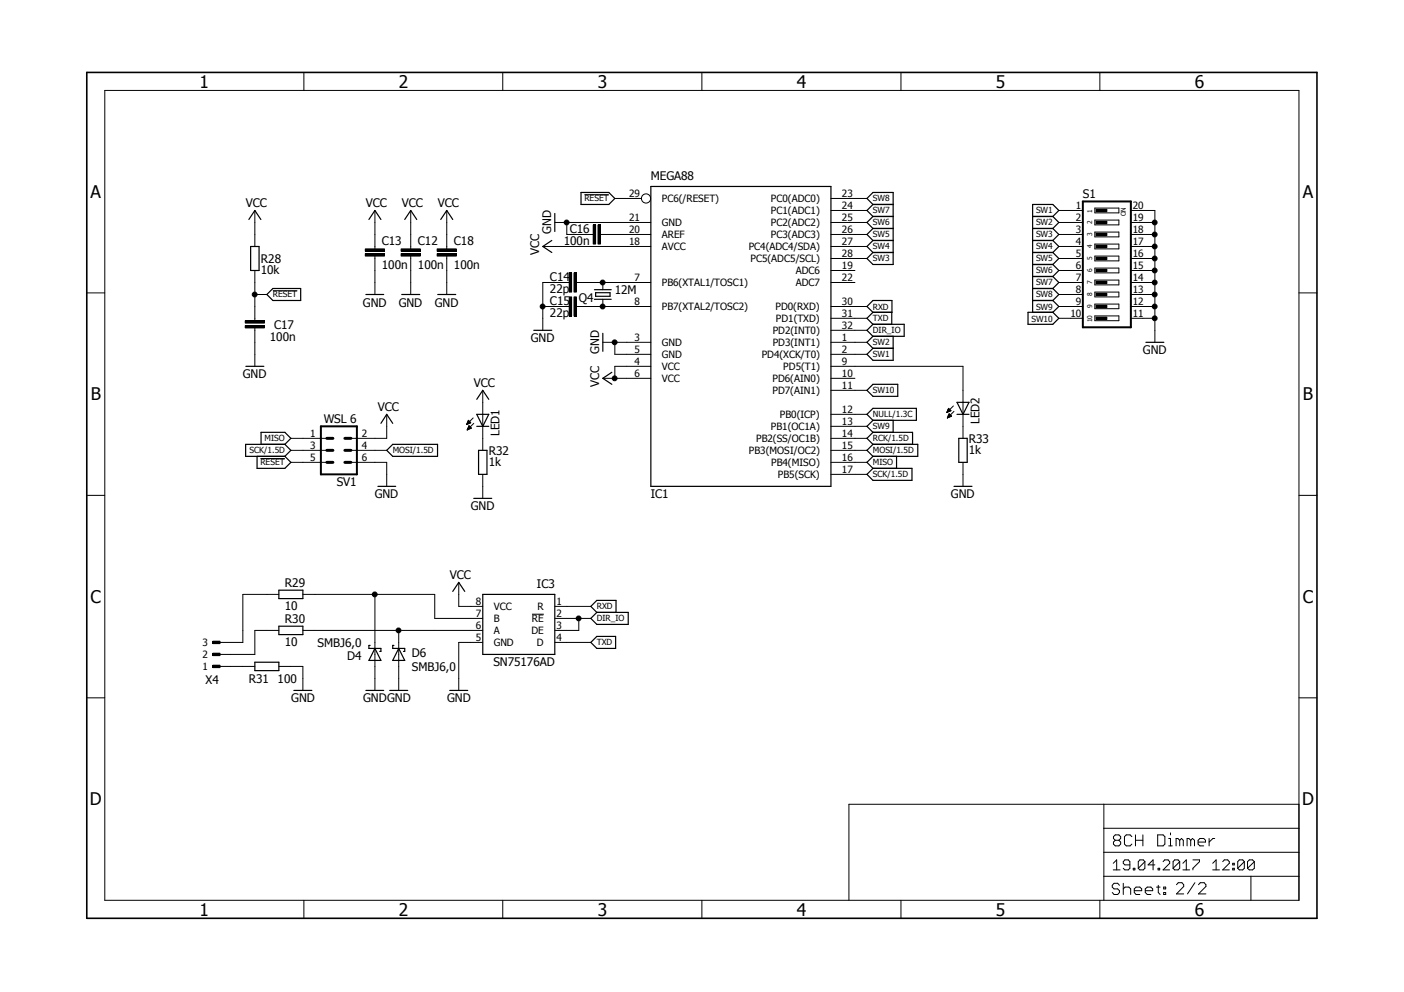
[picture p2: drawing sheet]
<svg xmlns="http://www.w3.org/2000/svg" width="297mm" height="210mm" viewBox="0 0 297 210" stroke-linecap="round" stroke-linejoin="round" font-family="sans-serif">
<path d="M17.8 15l261.2 179.9M279 15l-261.2 179.9" fill="none" stroke="#fff" stroke-width=".21"/>
<g fill="none" stroke="#000" stroke-width=".21">
<path d="M22.2 19.1h252.6v171.4h-252.6zM64.3 15.3v3.8M106.4 15.3v3.8M148.5 15.3v3.8M190.6 15.3v3.8M232.7 15.3v3.8M53.9 44.5v7.7M53.9 57.2v10.7M77.3 52.7h4.1v.5h-4.1zM77.3 53.7h4.1v.5h-4.1zM79.3 44.5v8.2M79.3 54.2v8.1"/>
<path d="M84.9 52.7h4v.5h-4zM84.9 53.7h4v.5h-4zM86.9 44.5v8.2M86.9 54.2v8.1M92.5 52.7h4v.5h-4zM92.5 53.7h4v.5h-4zM94.5 44.5v8.2M94.5 54.2v8.1M114.8 52.2h22.9M117.4 47.1h20.3M119.9 47.1v2.5h5.6M120.4 57.7h.5v4.1h-.5z"/>
<path d="M120.4 59.8h-5.6v10.1M121.4 57.7h.5v4.1h-.5zM121.9 59.8h15.8M123.6 41.2h5.2M125.5 47.6h.5v4h-.5zM126.5 47.6h.5v4h-.5zM127 49.6h10.7M127.5 59.8v1.5M130.1 42h5.6M175.8 59.8h5.1M175.8 47.1h7.6M175.8 49.6h7.6"/>
<path d="M175.8 52.2h7.6M175.8 57.2h5.1M175.8 54.7h7.6M175.8 44.5h7.6M175.8 42h7.6M224 59.8h5.1M224 47.1h5.1M224 49.6h5.1M224 52.2h5.1M224 57.2h5.1M224 54.7h5.1M224 44.5h5.1"/>
<path d="M231.6 44h5.1v1h-5.1zM231.6 46.6h5.1v1h-5.1zM231.6 49.1h5.1v1h-5.1zM231.6 51.6h5.1v1.1h-5.1zM231.6 54.2h5.1v1h-5.1zM231.6 56.7h5.1v1h-5.1zM231.6 59.3h5.1v1h-5.1zM231.9 44.3h2.3v.5h-2.3zM231.9 46.8h2.3v.5h-2.3zM231.9 49.4h2.3v.5h-2.3zM231.9 51.9h2.3v.5h-2.3zM231.9 54.4h2.3v.5h-2.3z"/>
<path d="M231.9 57h2.3v.5h-2.3zM231.9 59.5h2.3v.5h-2.3zM239.3 59.8h5M239.3 47.1h5M239.3 49.6h5M239.3 52.2h5M239.3 57.2h5M239.3 54.7h5M239.3 44.5h5v27.9M18.4 62h3.8M51.9 67.9h4.1v.5h-4.1zM51.9 68.9h4.1v.5h-4.1z"/>
<path d="M53.9 69.4v8.1M53.9 62.3h2.6M57.7 61.5h5.2M114.8 64.9h5.6M120.4 62.8h.5v4.1h-.5zM121.4 62.8h.5v4.1h-.5zM121.9 64.9h15.8M127.5 72.4h10.2M127.5 63.3v1.6M130.1 72.4v2.6h7.6M137.7 77.5h-7.6v2.6M175.8 64.9h7.6"/>
<path d="M175.8 72.4h7.6M175.8 75h7.6M175.8 77.5h27.9v15.3M175.8 69.9h7.6M175.8 67.4h7.6M224 64.9h5.1M224 67.4h5.1M224 62.3h5.1M231.6 61.8h5.1v1h-5.1zM231.6 64.3h5.1v1h-5.1zM231.6 66.8h5.1v1.1h-5.1zM231.9 62.1h2.3v.5h-2.3z"/>
<path d="M231.9 64.6h2.3v.5h-2.3zM231.9 67.1h2.3v.5h-2.3zM239.3 64.9h5M239.3 67.4h5M239.3 62.3h5M274.8 62h3.8M55.1 97h5.2M61.5 92.8h7.7M61.5 95.3h7.7M61.5 97.8h7.7M74.2 97.8h7.6v5.1M74.2 95.3h7.6"/>
<path d="M81.8 87.7v5.1h-7.6M98.7 89.7h.2M98.8 89.7h.3M98.8 89.6h.5M98.9 89.5h.7M98.9 90.9h.1M98.9 89.4h.7M98.9 90.8h.3M99 89.3h.5M99 90.7h.4M99 89.2h.4M99 89.2h.3"/>
<path d="M99 90.6h.6M99 89.1h.2M99 90.6h.7M99.1 88.9l-.4 .9M99.1 88.9l.5 .6-.9 .3M99.1 88.9h.1M99.1 90.5h.5M99.1 90.4h.4M99.1 90.3h.3M99.2 90.2h.1M99.2 90.1l.5 .5-.9 .4zM99.2 90.1h.1"/>
<path d="M100.1 88.4l-1.4 1.4M100.2 89.6l-1.4 1.4M102.1 82.6v12.7M127.5 80.1h10.2M175.8 92.8h7.6M175.8 95.3h7.6M175.8 97.8h7.6M175.8 80.1h5.1M175.8 90.2h7.6M175.8 87.7h7.6M175.8 82.6h7.6M200.3 87.3h.1"/>
<path d="M200.3 87.2h.3M200.4 87.1h.4M200.4 87h.6M200.4 86.9h.8M200.4 88.4v.1M200.5 86.8h.6M200.5 88.3h.1M200.5 86.7h.5M200.5 88.3h.4M200.5 88.2h.6M200.6 86.7h.3M200.6 88.1h.7"/>
<path d="M200.6 86.6h.2M200.6 88h.6M200.6 86.5h.1M200.6 87.9h.6M200.7 86.4l.5 .5-.9 .4zM200.7 87.8h.3M200.7 87.7h.2M200.8 87.6h.1M201.3 88.1l-.5-.6-.4 .9M201.3 88.1l-.9 .3M201.7 85.9l-1.4 1.4M201.8 87l-1.4 1.4"/>
<path d="M203.7 97.8v5.1M18.4 104.8h3.8M102.1 100.4v5.1M175.8 100.4h7.6M274.8 104.8h3.8M45 138.2h1.6v.5h-1.6zM45 135.7h1.6v.5h-1.6zM59 133.4h-5.1v5.1h-7.6M59 125.8h-7.6v10.1h-5.1M64.1 125.8h27.9v5.1h10.1M64.1 133.4h38M79.3 125.8v20.3"/>
<path d="M84.4 133.4v12.7M97.1 123.2v5.1h5M102.1 135.9h-5v10.2M112.6 130h2.4M117.4 128.3h7.6M117.4 130.9h7.6M117.4 135.9h7.6M122.5 130.9v2.5h-5.1M18.4 147.7h3.8M45 140.8h1.6v.5h-1.6zM46.3 141h7.6M59 141h5.1v5.1"/>
<path d="M274.8 147.7h3.8M233.5 170.2v20.3M233.5 175.3h41.3M236 177.8l-.4-.4v-.4l.4-.3h.7l.4 .3v.4l-.4 .4M236 177.8l-.4 .4v.4l.4 .4h.7l.4-.4v-.4l-.4-.4M236 177.8h.7M239.5 177l-.4-.3h-.8l-.4 .3v1.6l.4 .4h.8l.4-.4M240.2 177.8h1.6M240.2 176.7v2.3M241.8 176.7v2.3M244.9 176.7h1.2l.4 .3v1.6l-.4 .4h-1.2zM247.3 179h.7"/>
<path d="M247.3 177.4h.3v1.6M247.6 176.2v.5M249.6 177.8l-.4-.4h-.4v1.6M249.6 177.8v1.2M249.6 177.8l.4-.4 .3 .4v1.2M251.9 177.8l-.4-.4h-.4v1.6M251.9 177.8v1.2M251.9 177.8l.4-.4 .4 .4v1.2M253.5 178.2h1.5v-.4l-.3-.4h-.8l-.4 .4v.8l.4 .4h.8M255.8 177.4v1.6M257 177.4h-.4l-.8 .8M274.8 170.2h-95.2v20.3"/>
<path d="M64.3 190.5v3.8M106.4 190.5v3.8M148.5 190.5v3.8M190.6 190.5v3.8M232.7 190.5v3.8M233.5 185.4h41.3M233.5 180.3h41.3M235.5 182.7l.7-.8v2.2M235.5 184.1h1.5M236.8 187.3l-.3-.4h-.8l-.4 .4v.4l.4 .4h.8l.3 .4v.3l-.3 .5h-.8l-.4-.5M237.6 186.9v2.4M237.6 188.1l.4-.4h.8l.4 .4v1.2"/>
<path d="M239 183h-1l-.4-.3v-.4l.4-.4h.7l.3 .4v1.4l-.3 .4h-.7l-.4-.4M239.8 183.7h.3v.4h-.3zM240 188.5h1.5v-.4l-.3-.4h-.8l-.4 .4v.7l.4 .5h.8M242.2 182.3v1.4l-.3 .4h-.7l-.4-.4M242.2 182.3l-.3-.4h-.7l-.4 .4v1.4M242.2 182.3l-1.4 1.4M242.3 188.5h1.6v-.4l-.4-.4h-.8l-.4 .4v.7l.4 .5h.8M244.3 183h-1.4l1.1-1.1v2.2M244.7 187.7h.7M245 183.7h.4v.4h-.4zM245.1 187.3v1.5l.3 .5M246.1 182.3l.3-.4h.7l.4 .4v.4l-1.4 1.4h1.4"/>
<path d="M246.2 187.7h.4v.4h-.4zM246.2 188.8h.4v.5h-.4zM248.9 187.2l.4-.4h.7l.4 .4v.4l-1.5 1.5h1.5M249.6 182.3v1.4l-.4 .4h-.7l-.3-.4M249.6 182.3l-.4-.4h-.7l-.3 .4v1.4M249.6 182.3l-1.4 1.4M250.3 184.1h1.4M250.3 182.7l.7-.8v2.2M252.4 181.9h1.4v.4l-1.4 1.4v.4M252.8 186.8l-1.6 2.3M253.6 187.2l.3-.4h.8l.4 .4v.4l-1.5 1.5h1.5M256.6 184.1h1.4"/>
<path d="M256.6 182.7l.7-.8v2.2M258.7 182.3l.3-.4h.7l.4 .4v.4l-1.4 1.4h1.4M260.8 183.7h.3v.4h-.3zM260.8 182.7h.3v.3h-.3zM263.3 182.3v1.4l-.4 .4h-.7l-.3-.4M263.3 182.3l-.4-.4h-.7l-.3 .4v1.4M263.3 182.3l-1.4 1.4M264.7 185.4v5.1M265.4 182.3v1.4l-.4 .4h-.7l-.4-.4M265.4 182.3l-.4-.4h-.7l-.4 .4v1.4M265.4 182.3l-1.5 1.4"/>
<circle cx="119.9" cy="47.1" r=".51"/>
<circle cx="127.5" cy="59.8" r=".51"/>
<circle cx="136.7" cy="42" r=".98"/>
<circle cx="244.3" cy="47.1" r=".51"/>
<circle cx="244.3" cy="59.8" r=".51"/>
<circle cx="244.3" cy="57.2" r=".51"/>
<circle cx="244.3" cy="54.7" r=".51"/>
<circle cx="244.3" cy="52.2" r=".51"/>
<circle cx="244.3" cy="49.6" r=".51"/>
<circle cx="53.9" cy="62.3" r=".51"/>
<circle cx="114.8" cy="64.9" r=".51"/>
<circle cx="127.5" cy="64.9" r=".51"/>
<circle cx="130" cy="72.4" r=".51"/>
<circle cx="244.3" cy="67.3" r=".51"/>
<circle cx="244.3" cy="64.9" r=".51"/>
<circle cx="244.3" cy="62.3" r=".51"/>
<circle cx="130" cy="80" r=".51"/>
<circle cx="79.3" cy="125.8" r=".51"/>
<circle cx="84.3" cy="133.4" r=".51"/>
<circle cx="122.4" cy="130.8" r=".51"/>
</g>
<g fill="none" stroke="#000" stroke-width=".25">
<path d="M137.7 39.5h38.1v63.4h-38.1zM52.6 46.4l1.3-1.9 1.3 1.9M53 52.2h1.8v5h-1.8zM78 46.4l1.3-1.9 1.3 1.9M85.6 46.4l1.3-1.9 1.3 1.9M93.2 46.4l1.3-1.9 1.3 1.9M116.7 50.9l-1.9 1.3 1.9 1.2M117.4 45.2v3.8M122.9 40.7h5.9l1.3 1.3-1.3 1.3h-5.9zM184.7 43.3h4.3M184.7 43.3l-1.3-1.3 1.3-1.3h4.3v15.3h-4.3l-1.3-1.3 1.3-1.3M184.7 43.3l-1.3 1.2 1.3 1.3"/>
<path d="M184.7 45.8h4.3M184.7 45.8l-1.3 1.3 1.3 1.2M184.7 48.3h4.3M184.7 53.4h4.3M184.7 48.3l-1.3 1.3 1.3 1.3M184.7 50.9h4.3M184.7 50.9l-1.3 1.3 1.3 1.2M218.5 58.5h4.2M218.5 45.8h4.2M218.5 56h4.2M218.5 48.3h4.2M218.5 53.4h4.2"/>
<path d="M218.5 50.9h4.2M222.7 58.5l1.3 1.3-1.3 1.2M222.7 56l1.3 1.2-1.3 1.3M222.7 53.4l1.3 1.3-1.3 1.3M222.7 45.8l1.3-1.3-1.3-1.2h-4.2v22.8M222.7 50.9l1.3 1.3-1.3 1.2M222.7 48.3l1.3 1.3-1.3 1.3M222.7 45.8l1.3 1.3-1.3 1.2M52 77.5h3.8M56.5 62.3l1.2-1.3h5.9v2.6h-5.9zM77.4 62.3h3.8M85 62.3h3.8"/>
<path d="M92.6 62.3h3.8M112.9 69.9h3.8M125.8 61.3h3.5M125.8 63.3h3.5M126 61.9h3.1v.8h-3.1zM127.5 70.5v3.8M129.4 78.8l-1.9 1.3 1.9 1.2M183.4 64.9l1.3-1.3h4v2.5h-4zM184.7 68.6h6.6v2.6h-6.6M184.7 71.2l-1.3 1.2 1.3 1.3M184.7 73.7h4.3M184.7 66.1l-1.3 1.3 1.3 1.2"/>
<path d="M184.7 68.6l-1.3 1.3 1.3 1.3M188.7 66.1v2.5M189 71.2v5h-4.3l-1.3-1.2 1.3-1.3M217.5 66.1h5.2l1.3 1.3-1.3 1.2h-5.2zM218.5 61h4.2M218.5 63.6h4.2M222.7 63.6l1.3 1.3-1.3 1.2M222.7 61l1.3 1.3-1.3 1.3M242.4 72.4h3.8M54.4 96.6v2.5h5.9l1.2-1.3-1.2-1.2M55.2 94v-2.5h5.1l1.2 1.3-1.2 1.2M60.3 94l1.2 1.3-1.2 1.3"/>
<path d="M60.3 94h-8.3v2.6h8.3M80.6 89.6l1.2-1.9 1.3 1.9M81.8 95.3l1.3-1.3h9.5v2.6h-9.5zM100.9 87.7h2.5l-1.3 2.5zM100.9 90.2h2.5M100.9 84.5l1.2-1.9 1.3 1.9M101.2 95.3h1.8v5.1h-1.8zM183.4 82.6l1.3-1.3h5.2v2.6h-5.2zM183.4 87.7l1.3-1.3h9.2v2.5h-9.2zM184.7 94h9.5v2.6h-9.5M184.7 91.5h8.4v2.5M184.7 96.6l-1.3 1.2 1.3 1.3"/>
<path d="M184.7 94l-1.3 1.3 1.3 1.3M184.7 88.9l-1.3 1.3 1.3 1.3M184.7 91.5l-1.3 1.3 1.3 1.2M189 88.9v2.6M189.7 96.6v2.5M202.5 87.7h2.5M202.5 85.1h2.5l-1.3 2.6zM202.8 92.8h1.8v5h-1.8zM80 102.9h3.7M100.2 105.5h3.8M183.4 100.4l1.3-1.3h8.2v2.5h-8.2zM201.8 102.9h3.8"/>
<path d="M59 124.9h5.1v1.8h-5.1zM59 132.5h5.1v1.8h-5.1zM78.3 136.6h-.3v.6h2.6v.6h-.3M79.3 137.2l1.3 2.5h-2.6zM83.3 136.6h-.2v.6h2.5v.6h-.2M84.4 137.2l1.2 2.5h-2.5zM95.8 125.1l1.3-1.9 1.2 1.9M102.1 125.8h15.3v12.7h-15.3zM126.3 129.6l-1.3-1.3 1.3-1.3h4v2.6M126.3 129.6h6.6v2.5h-6.6l-1.3-1.2zM126.3 134.7h3.9v2.5h-3.9l-1.3-1.3zM53.9 140.1h5.1v1.8h-5.1z"/>
<path d="M62.2 146.1h3.8M77.4 146.1h3.8M82.5 146.1h3.8M95.2 146.1h3.8"/>
</g>
<path d="M18.4 15.3h260.2v179h-260.2z" fill="none" stroke="#000" stroke-width=".34"/>
<path d="M229.1 42.6h10.2v26.7h-10.2zM67.9 90.2h7.6v10.2h-7.6z" fill="none" stroke="#000" stroke-width=".42"/>
<path d="M69.2 97.8h1.2M69.2 95.3h1.2M69.2 92.8h1.2M73 97.8h1.2M73 95.3h1.2M73 92.8h1.2" fill="none" stroke="#000" stroke-width=".63"/>
<g fill="#000">
<path d="M77.3 52.7h4.1v.5h-4.1z" fill-rule="evenodd"/>
<path d="M77.3 53.7h4.1v.5h-4.1z" fill-rule="evenodd"/>
<path d="M84.9 52.7h4v.5h-4z" fill-rule="evenodd"/>
<path d="M84.9 53.7h4v.5h-4z" fill-rule="evenodd"/>
<path d="M92.5 52.7h4v.5h-4z" fill-rule="evenodd"/>
<path d="M92.5 53.7h4v.5h-4z" fill-rule="evenodd"/>
<path d="M120.4 57.7h.5v4.1h-.5z" fill-rule="evenodd"/>
<path d="M121.4 57.7h.5v4.1h-.5z" fill-rule="evenodd"/>
<path d="M125.5 47.6h.5v4h-.5z" fill-rule="evenodd"/>
<path d="M126.5 47.6h.5v4h-.5z" fill-rule="evenodd"/>
<path d="M231.9 44.3h2.3v.5h-2.3z" fill-rule="evenodd"/>
<path d="M231.9 46.8h2.3v.5h-2.3z" fill-rule="evenodd"/>
<path d="M231.9 49.4h2.3v.5h-2.3z" fill-rule="evenodd"/>
<path d="M231.9 51.9h2.3v.5h-2.3z" fill-rule="evenodd"/>
<path d="M231.9 54.4h2.3v.5h-2.3z" fill-rule="evenodd"/>
<path d="M231.9 57h2.3v.5h-2.3z" fill-rule="evenodd"/>
<path d="M231.9 59.5h2.3v.5h-2.3z" fill-rule="evenodd"/>
<path d="M51.9 67.9h4.1v.5h-4.1z" fill-rule="evenodd"/>
<path d="M51.9 68.9h4.1v.5h-4.1z" fill-rule="evenodd"/>
<path d="M120.4 62.8h.5v4.1h-.5z" fill-rule="evenodd"/>
<path d="M121.4 62.8h.5v4.1h-.5z" fill-rule="evenodd"/>
<path d="M231.9 62.1h2.3v.5h-2.3z" fill-rule="evenodd"/>
<path d="M231.9 64.6h2.3v.5h-2.3z" fill-rule="evenodd"/>
<path d="M231.9 67.1h2.3v.5h-2.3z" fill-rule="evenodd"/>
<path d="M45 138.2h1.6v.5h-1.6z" fill-rule="evenodd"/>
<path d="M45 135.7h1.6v.5h-1.6z" fill-rule="evenodd"/>
<path d="M45 140.8h1.6v.5h-1.6z" fill-rule="evenodd"/>
<circle cx="119.9" cy="47.1" r=".51"/>
<circle cx="127.5" cy="59.8" r=".51"/>
<circle cx="244.3" cy="47.1" r=".51"/>
<circle cx="244.3" cy="59.8" r=".51"/>
<circle cx="244.3" cy="57.2" r=".51"/>
<circle cx="244.3" cy="54.7" r=".51"/>
<circle cx="244.3" cy="52.2" r=".51"/>
<circle cx="244.3" cy="49.6" r=".51"/>
<circle cx="53.9" cy="62.3" r=".51"/>
<circle cx="114.8" cy="64.9" r=".51"/>
<circle cx="127.5" cy="64.9" r=".51"/>
<circle cx="130" cy="72.4" r=".51"/>
<circle cx="244.3" cy="67.3" r=".51"/>
<circle cx="244.3" cy="64.9" r=".51"/>
<circle cx="244.3" cy="62.3" r=".51"/>
<circle cx="130" cy="80" r=".51"/>
<circle cx="79.3" cy="125.8" r=".51"/>
<circle cx="84.3" cy="133.4" r=".51"/>
<circle cx="122.4" cy="130.8" r=".51"/>
</g>
<g font-size="3.7">
<text x="42.2" y="18.5">1</text>
<text x="84.4" y="18.5">2</text>
<text x="126.5" y="18.5">3</text>
<text x="168.6" y="18.5">4</text>
<text x="210.7" y="18.5">5</text>
<text x="252.8" y="18.5">6</text>
<text x="19.2" y="41.9">A</text>
<text x="275.6" y="41.9">A</text>
<text x="19.2" y="84.7">B</text>
<text x="275.7" y="84.7">B</text>
<text x="19.2" y="127.6">C</text>
<text x="275.6" y="127.6">C</text>
<text x="19" y="170.4">D</text>
<text x="275.5" y="170.4">D</text>
<text x="42.2" y="193.7">1</text>
<text x="84.4" y="193.7">2</text>
<text x="126.5" y="193.7">3</text>
<text x="168.6" y="193.7">4</text>
<text x="210.7" y="193.7">5</text>
<text x="252.8" y="193.7">6</text>
</g>
<g font-size="2.5">
<text x="137.7" y="38.2">MEGA88</text>
<text x="229.1" y="42">S1</text>
<text x="52" y="43.8">VCC</text>
<text x="77.4" y="43.8">VCC</text>
<text x="85" y="43.8">VCC</text>
<text x="92.6" y="43.8">VCC</text>
<text x="80.8" y="51.8">C13</text>
<text x="88.4" y="51.8">C12</text>
<text x="96" y="51.8">C18</text>
<text x="116.6" y="49.5" transform="rotate(-90 116.6 49.5)">GND</text>
<text x="119.3" y="51.8">100n</text>
<text x="120.6" y="49.2">C16</text>
<text x="55.2" y="58">10k</text>
<text x="55.2" y="55.7">R28</text>
<text x="80.8" y="56.9">100n</text>
<text x="88.4" y="56.9">100n</text>
<text x="96" y="56.9">100n</text>
<text x="114.1" y="54.1" transform="rotate(-90 114.1 54.1)">VCC</text>
<text x="116.4" y="59.4">C14</text>
<text x="76.8" y="64.9">GND</text>
<text x="84.4" y="64.9">GND</text>
<text x="92" y="64.9">GND</text>
<text x="116.4" y="61.9">22p</text>
<text x="116.4" y="64.5">C15</text>
<text x="122.5" y="63.8">Q4</text>
<text x="130.1" y="62.3">12M</text>
<text x="58" y="69.5">C17</text>
<text x="116.4" y="67">22p</text>
<text x="57.1" y="72.1">100n</text>
<text x="112.3" y="72.4">GND</text>
<text x="126.8" y="74.9" transform="rotate(-90 126.8 74.9)">GND</text>
<text x="241.8" y="75">GND</text>
<text x="51.4" y="80.1">GND</text>
<text x="100.2" y="81.8">VCC</text>
<text x="126.8" y="82" transform="rotate(-90 126.8 82)">VCC</text>
<text x="68.5" y="89.5">WSL 6</text>
<text x="79.9" y="86.9">VCC</text>
<text x="207.2" y="89.7" transform="rotate(-90 207.2 89.7)">LED2</text>
<text x="105.7" y="92.2" transform="rotate(-90 105.7 92.2)">LED1</text>
<text x="205" y="93.8">R33</text>
<text x="103.4" y="96.4">R32</text>
<text x="103.4" y="98.6">1k</text>
<text x="205" y="96.1">1k</text>
<text x="71.2" y="102.9">SV1</text>
<text x="79.3" y="105.5">GND</text>
<text x="99.6" y="108">GND</text>
<text x="137.7" y="105.5">IC1</text>
<text x="201.2" y="105.5">GND</text>
<text x="60.3" y="124.2">R29</text>
<text x="95.1" y="122.5">VCC</text>
<text x="113.6" y="124.5">IC3</text>
<text x="60.3" y="129.1">10</text>
<text x="60.3" y="131.9">R30</text>
<text x="60.3" y="136.7">10</text>
<text x="67.2" y="136.8">SMBJ6,0</text>
<text x="73.4" y="139.6">D4</text>
<text x="87.2" y="141.9">SMBJ6,0</text>
<text x="87.2" y="139.1">D6</text>
<text x="104.4" y="141">SN75176AD</text>
<text x="43.5" y="144.8">X4</text>
<text x="52.6" y="144.6">R31</text>
<text x="58.7" y="144.6">100</text>
<text x="61.6" y="148.6">GND</text>
<text x="76.8" y="148.6">GNDGND</text>
<text x="94.6" y="148.6">GND</text>
</g>
<g font-size="2.1">
<text x="133.1" y="41.6">29</text>
<text x="178.1" y="41.6">23</text>
<text x="133.1" y="46.7">21</text>
<text x="140" y="47.8">GND</text>
<text x="140" y="42.8">PC6(/RESET)</text>
<text x="163.1" y="47.8">PC2(ADC2)</text>
<text x="163.1" y="45.3">PC1(ADC1)</text>
<text x="163.1" y="42.8">PC0(ADC0)</text>
<text x="178.1" y="46.7">25</text>
<text x="178.1" y="44.2">24</text>
<text x="227.6" y="44.2">1</text>
<text x="227.6" y="46.7">2</text>
<text x="239.6" y="46.7">19</text>
<text x="239.6" y="44.2">20</text>
<text x="133.1" y="49.2">20</text>
<text x="133.1" y="51.8">18</text>
<text x="140" y="50.4">AREF</text>
<text x="140" y="52.9">AVCC</text>
<text x="158.4" y="52.9">PC4(ADC4/SDA)</text>
<text x="163.1" y="50.4">PC3(ADC3)</text>
<text x="178.1" y="51.8">27</text>
<text x="178.1" y="49.2">26</text>
<text x="227.6" y="49.2">3</text>
<text x="227.6" y="51.8">4</text>
<text x="239.6" y="51.8">17</text>
<text x="239.6" y="49.2">18</text>
<text x="134.2" y="59.4">7</text>
<text x="158.8" y="55.5">PC5(ADC5/SCL)</text>
<text x="168.3" y="58">ADC6</text>
<text x="178.1" y="59.4">22</text>
<text x="178.1" y="56.9">19</text>
<text x="178.1" y="54.3">28</text>
<text x="227.6" y="54.3">5</text>
<text x="227.6" y="56.9">6</text>
<text x="227.6" y="59.4">7</text>
<text x="239.6" y="59.4">14</text>
<text x="239.6" y="56.9">15</text>
<text x="239.6" y="54.3">16</text>
<text x="134.2" y="64.5">8</text>
<text x="140" y="60.5">PB6(XTAL1/TOSC1)</text>
<text x="140" y="65.6">PB7(XTAL2/TOSC2)</text>
<text x="164.1" y="65.6">PD0(RXD)</text>
<text x="168.3" y="60.5">ADC7</text>
<text x="178.1" y="64.5">30</text>
<text x="227.6" y="61.9">8</text>
<text x="227.6" y="64.5">9</text>
<text x="239.6" y="64.5">12</text>
<text x="239.6" y="61.9">13</text>
<text x="163.5" y="70.7">PD2(INT0)</text>
<text x="164.2" y="68.2">PD1(TXD)</text>
<text x="178.1" y="69.6">32</text>
<text x="178.1" y="67">31</text>
<text x="226.5" y="67">10</text>
<text x="239.6" y="67">11</text>
<text x="134.2" y="72.1">3</text>
<text x="134.2" y="74.6">5</text>
<text x="134.2" y="77.2">4</text>
<text x="140" y="73.2">GND</text>
<text x="140" y="75.7">GND</text>
<text x="161.1" y="75.7">PD4(XCK/T0)</text>
<text x="163.5" y="73.2">PD3(INT1)</text>
<text x="178.1" y="77.2">9</text>
<text x="178.1" y="74.6">2</text>
<text x="178.1" y="72.1">1</text>
<text x="134.2" y="79.7">6</text>
<text x="140" y="78.3">VCC</text>
<text x="140" y="80.8">VCC</text>
<text x="163.4" y="83.4">PD7(AIN1)</text>
<text x="163.4" y="80.8">PD6(AIN0)</text>
<text x="165.7" y="78.3">PD5(T1)</text>
<text x="178.1" y="82.3">11</text>
<text x="178.1" y="79.7">10</text>
<text x="165" y="88.4">PB0(ICP)</text>
<text x="178.1" y="89.9">13</text>
<text x="178.1" y="87.3">12</text>
<text x="65.6" y="92.4">1</text>
<text x="65.6" y="95">3</text>
<text x="76.6" y="92.4">2</text>
<text x="76.6" y="95">4</text>
<text x="160" y="93.5">PB2(SS/OC1B)</text>
<text x="163.1" y="91">PB1(OC1A)</text>
<text x="178.1" y="95">15</text>
<text x="178.1" y="92.4">14</text>
<text x="65.6" y="97.5">5</text>
<text x="76.6" y="97.5">6</text>
<text x="158.4" y="96.1">PB3(MOSI/OC2)</text>
<text x="163.1" y="98.6">PB4(MISO)</text>
<text x="164.6" y="101.1">PB5(SCK)</text>
<text x="178.1" y="100">17</text>
<text x="178.1" y="97.5">16</text>
<text x="100.7" y="130.5">7</text>
<text x="100.7" y="127.9">8</text>
<text x="104.5" y="129.1">VCC</text>
<text x="104.5" y="131.6">B</text>
<text x="112.6" y="131.6">RE</text>
<text x="113.7" y="129.1">R</text>
<text x="117.8" y="130.5">2</text>
<text x="117.8" y="127.9">1</text>
<text x="42.8" y="136.7">3</text>
<text x="100.7" y="135.6">5</text>
<text x="100.7" y="133">6</text>
<text x="104.5" y="136.7">GND</text>
<text x="104.5" y="134.2">A</text>
<text x="112.4" y="134.2">DE</text>
<text x="113.6" y="136.7">D</text>
<text x="117.8" y="133">3</text>
<text x="117.8" y="135.6">4</text>
<text x="42.8" y="141.8">1</text>
<text x="42.8" y="139.2">2</text>
</g>
<g font-size="1.8">
<text x="123.6" y="42.6">RESET</text>
<text x="184.7" y="42.6">SW8</text>
<text x="184.7" y="45.2">SW7</text>
<text x="184.7" y="47.7">SW6</text>
<text x="219.2" y="47.7">SW2</text>
<text x="219.2" y="45.2">SW1</text>
<text x="184.7" y="50.2">SW5</text>
<text x="184.7" y="52.8">SW4</text>
<text x="219.2" y="52.8">SW4</text>
<text x="219.2" y="50.2">SW3</text>
<text x="184.7" y="55.3">SW3</text>
<text x="219.2" y="57.9">SW6</text>
<text x="219.2" y="55.3">SW5</text>
<text x="57.7" y="62.9">RESET</text>
<text x="184.7" y="65.5">RXD</text>
<text x="219.2" y="65.5">SW9</text>
<text x="219.2" y="62.9">SW8</text>
<text x="219.2" y="60.4">SW7</text>
<text x="184.7" y="68">TXD</text>
<text x="184.7" y="70.5">DIR_IO</text>
<text x="218.2" y="68">SW10</text>
<text x="184.7" y="73.1">SW2</text>
<text x="184.7" y="75.6">SW1</text>
<text x="184.7" y="83.2">SW10</text>
<text x="184.7" y="88.3">NULL/1.3C</text>
<text x="52.8" y="95.9">SCK/1.5D</text>
<text x="56" y="93.4">MISO</text>
<text x="83.1" y="95.9">MOSI/1.5D</text>
<text x="184.7" y="95.9">MOSI/1.5D</text>
<text x="184.7" y="90.8">SW9</text>
<text x="184.7" y="93.4">RCK/1.5D</text>
<text x="55.1" y="98.5">RESET</text>
<text x="184.7" y="101">SCK/1.5D</text>
<text x="184.7" y="98.5">MISO</text>
<text x="126.3" y="128.9">RXD</text>
<text x="126.3" y="131.5">DIR_IO</text>
<text x="126.3" y="136.6">TXD</text>
</g>
<g font-size="1.4">
<text x="231.1" y="47.3" transform="rotate(-90 231.1 47.3)">2</text>
<text x="231.1" y="45" transform="rotate(-90 231.1 45)">1</text>
<text x="238.2" y="45.8" transform="rotate(-90 238.2 45.8)">ON</text>
<text x="231.1" y="52.4" transform="rotate(-90 231.1 52.4)">4</text>
<text x="231.1" y="49.9" transform="rotate(-90 231.1 49.9)">3</text>
<text x="231.1" y="57.6" transform="rotate(-90 231.1 57.6)">6</text>
<text x="231.1" y="55.1" transform="rotate(-90 231.1 55.1)">5</text>
<text x="231.1" y="65.1" transform="rotate(-90 231.1 65.1)">9</text>
<text x="231.1" y="62.6" transform="rotate(-90 231.1 62.6)">8</text>
<text x="231.1" y="60.2" transform="rotate(-90 231.1 60.2)">7</text>
<text x="231.1" y="68.2" transform="rotate(-90 231.1 68.2)">10</text>
</g>
</svg>
